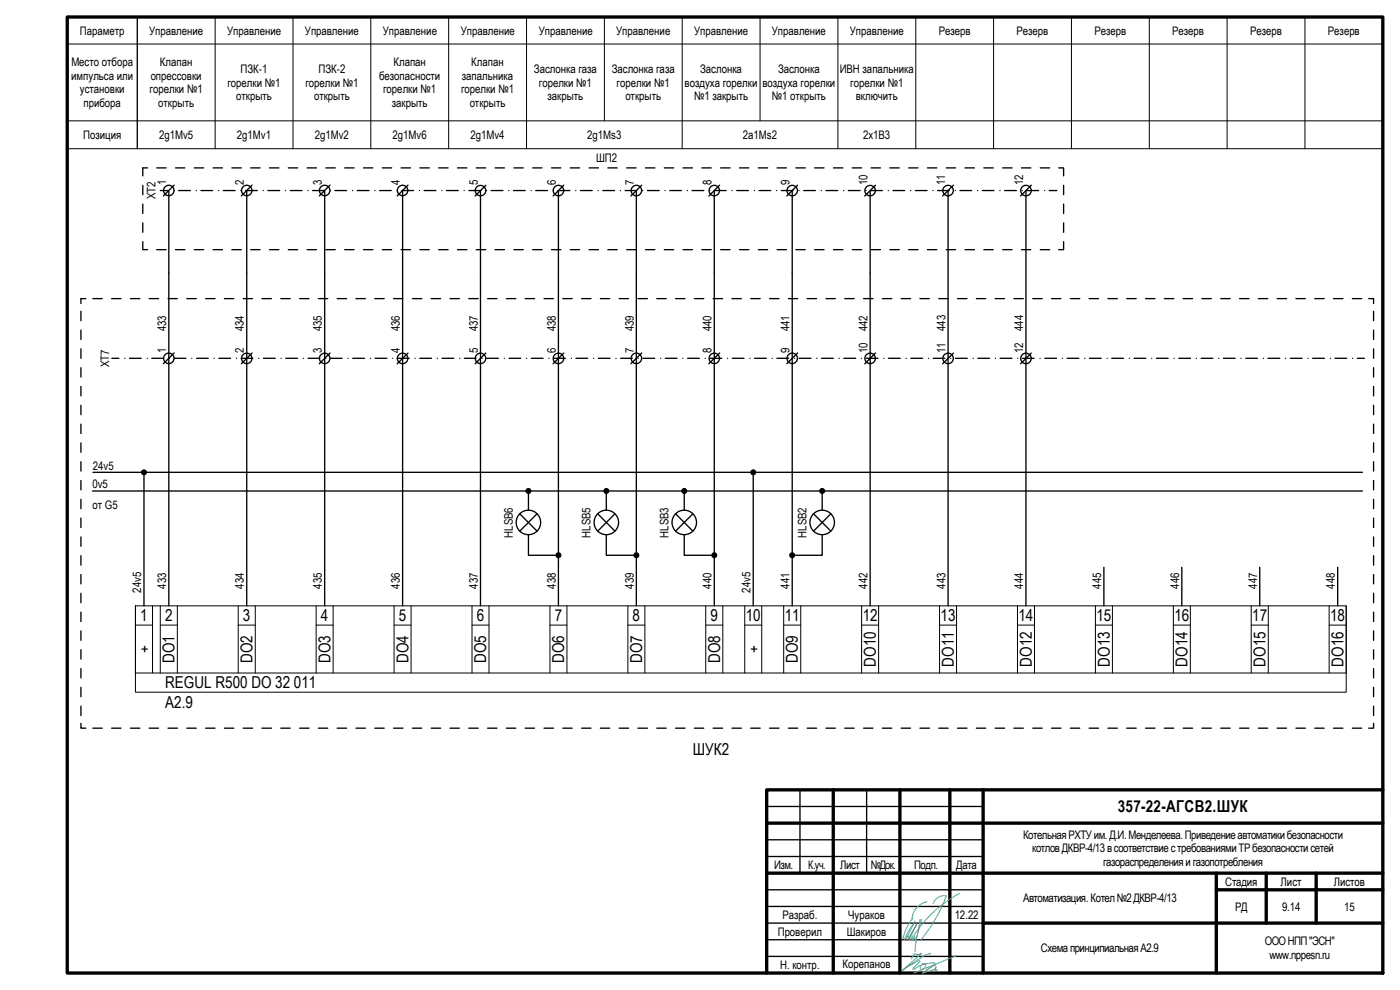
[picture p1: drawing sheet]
<svg xmlns="http://www.w3.org/2000/svg" width="420mm" height="297mm" viewBox="0 0 420 297" stroke-linecap="round" stroke-linejoin="round" font-family="sans-serif">
<g fill="none" stroke="#000" stroke-width=".4">
<path d="M42.9 55.6v2.8M44.3 50.4h-1.4v2.4M47 50.4h2.9M48.1 57.2h2.3M50.7 57.1v124.7M52.2 57.2h.1M52.3 55.5l-3.3 3.3M52.7 50.4h2.8M53.6 57.2h3.5M58.3 50.4h2.8M58.9 57.2h.1M60.3 57.2h3.5"/>
<path d="M64 50.4h2.8M65.6 57.2h.1M67 57.2h3.5M69.6 50.4h2.8M72.3 57.2h.1M73.7 57.2h3.5M74.1 57.1v124.7M75.2 50.4h2.9M75.7 55.5l-3.3 3.3M79 57.2h.1M80.4 57.2h3.5M80.9 50.4h2.8"/>
<path d="M85.7 57.2h.1M86.5 50.4h2.8M87.1 57.2h3.5M92.2 50.4h2.8M92.4 57.2h.1M93.8 57.2h3.5M97.4 57.1v124.7M97.8 50.4h2.8M99 55.5l-3.2 3.3M99.1 57.2h.1M100.5 57.2h3.5M103.5 50.4h2.8"/>
<path d="M105.8 57.2h.1M107.2 57.2h3.5M109.1 50.4h2.8M112.5 57.2h.1M113.9 57.2h3.5M114.7 50.4h2.8M119.2 57.2h.1M120.4 50.4h2.8M120.6 57.2h3.5M120.8 57.1v124.7M122.4 55.5l-3.2 3.3M125.9 57.2h.1"/>
<path d="M126 50.4h2.8M127.3 57.2h3.5M131.6 50.4h2.9M132.6 57.2h.1M134 57.2h3.5M137.3 50.4h2.8M139.3 57.2h.1M140.7 57.2h3.5v124.6M142.9 50.4h2.9M145.8 55.6l-3.2 3.2M146 57.2h.1M147.4 57.2h3.5"/>
<path d="M148.6 50.4h2.8M152.7 57.2h.1M154.1 57.2h3.5M154.2 50.4h2.8M159.4 57.2h.1M159.9 50.4h2.8M160.8 57.2h3.5M165.5 50.4h2.8M166.1 57.2h.1M167.5 57.2h3.5M167.6 57.2v124.6M169.2 55.6l-3.2 3.2"/>
<path d="M171.1 50.4h2.9M172.8 57.2h.1M174.2 57.2h3.5M176.8 50.4h2.8M179.5 57.2h.1M180.9 57.2h3.5M182.4 50.4h2.8M186.2 57.2h.1M187.6 57.2h3.5M188.1 50.4h2.8M191 57.2v124.6M192.6 55.6l-3.3 3.2"/>
<path d="M192.9 57.2h.1M193.7 50.4h2.8M194.3 57.2h3.5M199.4 50.4h2.8M199.6 57.2h.1M201 57.2h3.5M205 50.4h2.8M206.3 57.2h.1M207.7 57.2h3.5M210.6 50.4h2.9M213 57.2h.1M214.4 57.2v124.6"/>
<path d="M214.4 57.2h3.5M216 55.6l-3.3 3.2M216.3 50.4h2.8M219.7 57.2h.1M221.1 57.2h3.5M221.9 50.4h2.8M226.4 57.2h.1M227.6 50.4h2.8M227.8 57.2h3.5M233.1 57.2h.1M233.2 50.4h2.8M234.5 57.2h3.5"/>
<path d="M237.8 57.2v124.6M238.9 50.4h2.8M239.4 55.6l-3.3 3.2M239.8 57.2h.1M241.2 57.2h3.5M244.5 50.4h2.8M246.5 57.2h.1M247.9 57.2h3.5M250.1 50.4h2.9M253.2 57.2h.1M254.6 57.2h3.5M255.8 50.4h2.8"/>
<path d="M259.9 57.2h.1M261.1 57.2v124.6M261.3 57.2h3.5M261.4 50.4h2.8M262.8 55.6l-3.3 3.2M266.6 57.2h.1M267 50.4h2.9M268 57.2h3.5M272.7 50.4h2.8M273.3 57.2h.1M274.7 57.2h3.5M278.3 50.4h2.9"/>
<path d="M280 57.2h.1M281.4 57.2h3.5M284 50.4h2.8M284.5 57.2v124.6M286.1 55.6l-3.2 3.2M286.7 57.2h.1M288.1 57.2h3.5M289.6 50.4h2.8M293.4 57.2h.1M294.8 57.2h3.5M295.3 50.4h2.8M300.1 57.2h.1"/>
<path d="M300.9 50.4h2.8M301.5 57.2h3.5M306.5 50.4h2.9M306.8 57.2h.1M307.9 57.2v124.6M308.2 57.2h3.5M309.5 55.6l-3.2 3.2M312.2 50.4h2.8M313.5 57.2h.1M314.9 57.2h2.3M317.7 50.4h1.5v2.4M319.2 55.6v2.8"/>
<path d="M42.9 61.2v2.9M42.9 66.9v2.8M42.9 72.5v2.4h1.4M47 74.9h2.9M52.7 74.9h2.8M58.3 74.9h2.8M64 74.9h2.8M69.6 74.9h2.8M75.2 74.9h2.9M80.9 74.9h2.8M86.5 74.9h2.8M92.2 74.9h2.8"/>
<path d="M97.8 74.9h2.8M103.5 74.9h2.8M109.1 74.9h2.8M114.7 74.9h2.8M120.4 74.9h2.8M126 74.9h2.8M131.6 74.9h2.9M137.3 74.9h2.8M142.9 74.9h2.9M148.6 74.9h2.8M154.2 74.9h2.8M159.9 74.9h2.8"/>
<path d="M165.5 74.9h2.8M171.1 74.9h2.9M176.8 74.9h2.8M182.4 74.9h2.8M188.1 74.9h2.8M193.7 74.9h2.8M199.4 74.9h2.8M205 74.9h2.8M210.6 74.9h2.9M216.3 74.9h2.8M221.9 74.9h2.8M227.6 74.9h2.8"/>
<path d="M233.2 74.9h2.8M238.9 74.9h2.8M244.5 74.9h2.8M250.1 74.9h2.9M255.8 74.9h2.8M261.4 74.9h2.8M267 74.9h2.9M272.7 74.9h2.8M278.3 74.9h2.9M284 74.9h2.8M289.6 74.9h2.8M295.3 74.9h2.8"/>
<path d="M300.9 74.9h2.8M306.5 74.9h2.9M312.2 74.9h2.8M319.2 72.5v2.4h-1.5M319.2 61.2v2.9M319.2 66.9v2.8M24.3 93.4v2.8M24.3 99v2.9M25.7 89.6h-1.4v1.5M27.9 89.6h2.8M33.5 89.6h2.8M39.1 89.6h2.9"/>
<path d="M44.8 89.6h2.8M50.4 89.6h2.8M56.1 89.6h2.8M61.7 89.6h2.8M67.3 89.6h2.9M73 89.6h2.8M78.6 89.6h2.9M84.3 89.6h2.8M89.9 89.6h2.8M95.6 89.6h2.8M101.2 89.6h2.8M106.8 89.6h2.9"/>
<path d="M112.5 89.6h2.8M118.1 89.6h2.8M123.8 89.6h2.8M129.4 89.6h2.8M135.1 89.6h2.8M140.7 89.6h2.8M146.3 89.6h2.9M152 89.6h2.8M157.6 89.6h2.8M163.3 89.6h2.8M168.9 89.6h2.8M174.6 89.6h2.8"/>
<path d="M180.2 89.6h2.8M185.8 89.6h2.8M191.5 89.6h2.8M197.1 89.6h2.8M202.7 89.6h2.9M208.4 89.6h2.8M214 89.6h2.9M219.7 89.6h2.8M225.3 89.6h2.8M231 89.6h2.8M236.6 89.6h2.8M242.2 89.6h2.9"/>
<path d="M247.9 89.6h2.8M253.5 89.6h2.8M259.2 89.6h2.8M264.8 89.6h2.8M270.5 89.6h2.8M276.1 89.6h2.8M281.7 89.6h2.9M287.4 89.6h2.8M293 89.6h2.8M298.7 89.6h2.8M304.3 89.6h2.8M310 89.6h2.8"/>
<path d="M315.6 89.6h2.8M321.2 89.6h2.9M326.9 89.6h2.8M332.5 89.6h2.8M338.1 89.6h2.9M343.8 89.6h2.8M349.4 89.6h2.9M355.1 89.6h2.8M360.7 89.6h2.8M366.4 89.6h2.8M372 89.6h2.8M377.6 89.6h2.9"/>
<path d="M383.3 89.6h2.8M388.9 89.6h2.8M394.6 89.6h2.8M400.2 89.6h2.8M405.9 89.6h2.8M410.8 89.6h1.4v1.5M412.2 93.4v2.8M412.2 99v2.9M24.3 104.7v2.8M24.3 110.3v2.8M24.3 116v2.8M33.6 107.5h2.1"/>
<path d="M37.5 107.5h.1M38.9 107.5h3.5M44.2 107.5h.1M45.6 107.5h3.5M50.9 107.5h.1M52.3 107.5h3.5M52.3 105.9l-3.3 3.2M57.6 107.5h.1M59 107.5h3.5M64.3 107.5h.1M65.7 107.5h3.5M71 107.5h.1"/>
<path d="M72.4 107.5h3.5M75.7 105.9l-3.3 3.3M77.6 107.5h.1M79.1 107.5h3.5M84.4 107.5h.1M85.8 107.5h3.5M91 107.5h.1M92.5 107.5h3.5M97.8 107.5h.1M99 105.9l-3.2 3.3M99.2 107.5h3.5M104.4 107.5h.1"/>
<path d="M105.9 107.5h3.5M111.2 107.5h.1M112.6 107.5h3.5M117.9 107.5h.1M119.3 107.5h3.5M122.4 105.9l-3.2 3.3M124.6 107.5h.1M126 107.5h3.5M131.3 107.5h.1M132.7 107.5h3.5M138 107.5h.1M139.4 107.5h3.5"/>
<path d="M144.7 107.5h.1M145.8 105.9l-3.2 3.3M146.1 107.5h3.5M151.4 107.5h.1M152.8 107.5h3.5M158.1 107.5h.1M159.5 107.5h3.5M164.7 107.5h.1M166.2 107.5h3.5M169.2 105.9l-3.2 3.3M171.5 107.5h.1M172.9 107.5h3.5"/>
<path d="M178.1 107.5h.1M179.6 107.5h3.5M184.9 107.5h.1M186.3 107.5h3.5M191.5 107.5h.1M192.6 105.9l-3.3 3.2M193 107.5h3.5M198.3 107.5h.1M199.7 107.5h3.5M204.9 107.5h.1M206.4 107.5h3.5M211.7 107.5h.1"/>
<path d="M213.1 107.5h3.5M216 105.9l-3.3 3.3M218.3 107.5h.1M219.8 107.5h3.5M225.1 107.5h.1M226.5 107.5h3.5M231.7 107.5h.1M233.2 107.5h3.5M238.5 107.5h.1M239.4 105.9l-3.3 3.2M239.8 107.5h3.6M245.1 107.5h.1"/>
<path d="M246.6 107.5h3.5M251.9 107.5h.1M253.2 107.5h3.6M258.5 107.5h.1M260 107.5h3.5M262.8 105.9l-3.3 3.3M265.2 107.5h.1M266.7 107.5h3.5M271.9 107.5h.1M273.4 107.5h3.5M278.6 107.5h.1M280.1 107.5h3.5"/>
<path d="M285.3 107.5h.1M286.1 105.9l-3.2 3.3M286.8 107.5h3.5M292 107.5h.1M293.5 107.5h3.5M298.7 107.5h.1M300.2 107.5h3.5M305.4 107.5h.1M306.9 107.5h3.5M309.5 105.9l-3.2 3.3M312.1 107.5h.1M313.6 107.5h3.5"/>
<path d="M318.8 107.5h.1M320.3 107.5h3.5M325.6 107.5h.1M327 107.5h3.5M332.2 107.5h.1M333.7 107.5h3.5M339 107.5h.1M340.3 107.5h3.6M345.6 107.5h.1M347.1 107.5h3.5M352.4 107.5h.1M353.7 107.5h3.6"/>
<path d="M359 107.5h.1M360.5 107.5h3.5M365.7 107.5h.1M367.1 107.5h3.6M372.4 107.5h.1M373.9 107.5h3.5M379.1 107.5h.1M380.5 107.5h3.6M385.8 107.5h.1M387.3 107.5h3.5M392.5 107.5h.1M393.9 107.5h3.6"/>
<path d="M399.2 107.5h.1M400.7 107.5h3.5M405.9 107.5h.1M407.3 107.5h2.2M412.2 104.7v2.8M412.2 110.3v2.8M412.2 116v2.8M24.3 121.6v2.8M24.3 127.3v2.8M24.3 132.9v2.8M24.3 138.5v2.9M412.2 121.6v2.8"/>
<path d="M412.2 127.3v2.8M412.2 132.9v2.8M412.2 138.5v2.9M24.3 144.2v2.8M24.3 149.8v2.8M24.3 155.4v2.9M27.8 147.3h381.1M27.9 141.7h381M43.2 142.5v39.3M156 154.2l5.2 5.2M158.6 148.1v5M161.2 154.2l-5.2 5.2"/>
<path d="M179.4 154.2l5.2 5.2M182 148.1v5M184.6 154.2l-5.2 5.2M202.7 154.2l5.3 5.2M205.3 148.1v5M208 154.2l-5.3 5.2M226 142.5v39.3M244.1 154.2l5.3 5.2M246.7 148.1v5M249.4 154.2l-5.3 5.2M412.2 144.2v2.8M412.2 149.8v2.8"/>
<path d="M412.2 155.4v2.9M24.3 161.1v2.8M24.3 166.7v2.9M24.3 172.4v2.8M24.3 178v2.8M158.6 160.4v6.2h8.2M182 160.4v6.2h8.2M205.3 160.4v6.2h8.3M246.7 160.4v6.2h-8.2M331.3 170.2v11.6M354.7 170.2v11.6M378.1 170.2v11.6"/>
<path d="M401.5 170.2v11.6M412.2 161.1v2.8M412.2 166.7v2.9M412.2 172.4v2.8M412.2 178v2.8M24.3 183.7v2.8M24.3 189.3v2.8M24.3 194.9v2.9M412.2 183.7v2.8M412.2 189.3v2.8M412.2 194.9v2.9M24.3 217v1.5h1.4"/>
<path d="M24.3 200.6v2.8M24.3 206.2v2.8M24.3 211.9v2.8M27.9 218.5h2.8M33.5 218.5h2.8M39.1 218.5h2.9M44.8 218.5h2.8M50.4 218.5h2.8M56.1 218.5h2.8M61.7 218.5h2.8M67.3 218.5h2.9M73 218.5h2.8"/>
<path d="M78.6 218.5h2.9M84.3 218.5h2.8M89.9 218.5h2.8M95.6 218.5h2.8M101.2 218.5h2.8M106.8 218.5h2.9M112.5 218.5h2.8M118.1 218.5h2.8M123.8 218.5h2.8M129.4 218.5h2.8M135.1 218.5h2.8M140.7 218.5h2.8"/>
<path d="M146.3 218.5h2.9M152 218.5h2.8M157.6 218.5h2.8M163.3 218.5h2.8M168.9 218.5h2.8M174.6 218.5h2.8M180.2 218.5h2.8M185.8 218.5h2.8M191.5 218.5h2.8M197.1 218.5h2.8M202.7 218.5h2.9M208.4 218.5h2.8"/>
<path d="M214 218.5h2.9M219.7 218.5h2.8M225.3 218.5h2.8M231 218.5h2.8M236.6 218.5h2.8M242.2 218.5h2.9M247.9 218.5h2.8M253.5 218.5h2.8M259.2 218.5h2.8M264.8 218.5h2.8M270.5 218.5h2.8M276.1 218.5h2.8"/>
<path d="M281.7 218.5h2.9M287.4 218.5h2.8M293 218.5h2.8M298.7 218.5h2.8M304.3 218.5h2.8M310 218.5h2.8M315.6 218.5h2.8M321.2 218.5h2.9M326.9 218.5h2.8M332.5 218.5h2.8M338.1 218.5h2.9M343.8 218.5h2.8"/>
<path d="M349.4 218.5h2.9M355.1 218.5h2.8M360.7 218.5h2.8M366.4 218.5h2.8M372 218.5h2.8M377.6 218.5h2.9M383.3 218.5h2.8M388.9 218.5h2.8M394.6 218.5h2.8M400.2 218.5h2.8M405.9 218.5h2.8M412.2 217v1.5h-1.4"/>
<path d="M412.2 200.6v2.8M412.2 206.2v2.8M412.2 211.9v2.8M240.1 237v25M250.1 237v55M260.1 237v25M270.1 237v55M285.1 237v55M295.1 237v55M415 237h-184.9v55M230.1 247h184.9M230.1 242h65"/>
<path d="M230.1 252h65M230.1 257h65M230.1 262h184.9M230.1 267h65M230.1 272h65M365 262v30M365 267h50M380 262v15M395 262v15M415 277h-184.9M230.1 287h65M230.1 282h65"/>
<circle cx="50.7" cy="57.1" r="1.57"/>
<circle cx="74" cy="57.1" r="1.57"/>
<circle cx="97.4" cy="57.1" r="1.57"/>
<circle cx="120.8" cy="57.1" r="1.57"/>
<circle cx="144.2" cy="57.2" r="1.57"/>
<circle cx="167.6" cy="57.2" r="1.58"/>
<circle cx="191" cy="57.2" r="1.58"/>
<circle cx="214.4" cy="57.2" r="1.57"/>
<circle cx="237.7" cy="57.2" r="1.57"/>
<circle cx="261.1" cy="57.2" r="1.57"/>
<circle cx="284.5" cy="57.2" r="1.57"/>
<circle cx="307.9" cy="57.2" r="1.58"/>
<circle cx="50.7" cy="107.5" r="1.57"/>
<circle cx="74.1" cy="107.5" r="1.57"/>
<circle cx="97.4" cy="107.5" r="1.57"/>
<circle cx="120.8" cy="107.5" r="1.57"/>
<circle cx="144.2" cy="107.5" r="1.57"/>
<circle cx="167.6" cy="107.5" r="1.58"/>
<circle cx="191" cy="107.5" r="1.58"/>
<circle cx="214.4" cy="107.5" r="1.57"/>
<circle cx="237.7" cy="107.5" r="1.57"/>
<circle cx="261.1" cy="107.5" r="1.57"/>
<circle cx="284.5" cy="107.5" r="1.57"/>
<circle cx="307.9" cy="107.5" r="1.58"/>
<circle cx="158.6" cy="156.8" r="3.7"/>
<circle cx="182" cy="156.8" r="3.7"/>
<circle cx="205.4" cy="156.8" r="3.7"/>
<circle cx="246.8" cy="156.8" r="3.7"/>
</g>
<g fill="none" stroke="#000" stroke-width=".3">
<path d="M20.2 13.2h394.8M41.2 5.1v39.5M64.6 5.1v39.5M87.9 5.1v39.5M111.3 5.1v39.5M134.7 5.1v39.5M158 5.1v39.5M181.4 5.1v31.2M204.7 5.1v39.5M228.1 5.1v31.2M251.5 5.1v39.5M274.8 5.1v39.5"/>
<path d="M298.2 5.1v39.5M321.6 5.1v39.5M344.9 5.1v39.5M368.3 5.1v39.5M391.6 5.1v39.5M415 5.1v39.5h-394.8M20.2 36.3h394.8M40.6 181.8v20.1h363.4v-20.1M40.6 187.6h5.2M40.6 181.8h363.4v25.9h-363.4zM45.8 181.8v20.1M48.1 187.6h5.1"/>
<path d="M48.1 181.8v20.1M53.2 181.8v20.1M71.5 187.6h5.1M71.5 181.8v20.1M76.6 181.8v20.1M94.9 187.6h5.1M94.9 181.8v20.1M100 181.8v20.1M118.3 187.6h5.1M118.3 181.8v20.1M123.4 181.8v20.1M141.7 187.6h5.1"/>
<path d="M141.7 181.8v20.1M146.8 181.8v20.1M165 187.6h5.1M165 181.8v20.1M170.1 181.8v20.1M188.4 187.6h5.1M188.4 181.8v20.1M193.5 181.8v20.1M211.8 187.6h5.1M211.8 181.8v20.1M216.9 181.8v20.1M223.5 187.6h5.1"/>
<path d="M223.5 181.8v20.1M228.6 181.8v20.1M235.2 187.6h5.1M235.2 181.8v20.1M240.3 181.8v20.1M258.6 187.6h5.1M258.6 181.8v20.1M263.7 181.8v20.1M282 187.6h5.1M282 181.8v20.1M287.1 181.8v20.1M305.4 187.6h5.1"/>
<path d="M305.4 181.8v20.1M310.5 181.8v20.1M328.7 187.6h5.2M328.7 181.8v20.1M333.9 181.8v20.1M352.1 187.6h5.1M352.1 181.8v20.1M357.2 181.8v20.1M375.5 181.8v20.1M375.5 187.6h5.1M380.6 181.8v20.1M398.9 181.8v20.1"/>
<path d="M398.9 187.6h5.1"/>
<circle cx="43.2" cy="141.7" r=".75"/>
<circle cx="158.6" cy="147.3" r=".75"/>
<circle cx="182" cy="147.3" r=".75"/>
<circle cx="205.4" cy="147.3" r=".75"/>
<circle cx="226.1" cy="141.7" r=".75"/>
<circle cx="246.7" cy="147.3" r=".75"/>
<circle cx="167.6" cy="166.6" r=".75"/>
<circle cx="191" cy="166.6" r=".75"/>
<circle cx="214.4" cy="166.6" r=".75"/>
<circle cx="237.7" cy="166.6" r=".75"/>
</g>
<g fill="none" stroke="#3dad99" stroke-width=".3">
<path d="M274 275.5a13 13 0 0 0-3 6.4M274.2 277.2a15 15 0 0 0-2.7 4.8M274.6 276.3l-2.7 5.6M275.6 279.6l-.7 2.9-.3 3M276.1 275.9l-.5 3.7M276.5 275.8l-.9 3.8M278.2 270.6a5.6 5.6 0 0 0-4.5 5.5M280.1 271.1a3.5 3.5 0 0 1 3.9-2.3 42.7 42.7 0 0 1-7.7 13.2M288 268a38.6 38.6 0 0 0-13.8 12.8M271.9 290.3l4-2.1 .1 .4-2 2.2h.3l2.1-1.3-.2 1 .1 .3 .3 .1 .8-.5a.66 .66 0 0 0 .4-1 .66 .66 0 0 0-1.1 0l3.4-.5h.5v.3l-3.7 2.8M272.2 281l.5 .1 .2 .6M272.9 281.9l2.3-4.7-2.8 4.8"/>
<path d="M273.6 281.6l-.2 .4M274 280.8a.64 .64 0 0 1 .2 .7 .64 .64 0 0 1-.6 .4zM274.1 281.6l-.7 .4M274.3 281l-.1 1.1M275.3 280.4l-.7 1.7M277 292l3.2-2.3a.46 .46 0 0 1 .5 0 .46 .46 0 0 1 .2 .6l-.3 .6 .3 .4a.26 .26 0 0 0 .3-.3 .26 .26 0 0 0-.4-.2l-4 1.2M279.3 286.2l-1.9 .5-6.5 4.4 5.7-5.1a1.59 1.59 0 0 1-2 .1l-1.2 1.6M287 286.8l-12.8 5.2"/>
</g>
<g fill="none" stroke="#000" stroke-width="1">
<path d="M20.2 5.1h394.8v286.9h-394.8zM250.1 237v55M270.1 237v55M285.1 237v55M295.1 237v55M415 237h-184.9v55M230.1 247h184.9M230.1 262h184.9M295.1 277h119.9M365 262v30M365 267h50M380 262v15"/>
<path d="M395 262v15"/>
</g>
<g fill="#000">
<circle cx="43.2" cy="141.7" r=".75"/>
<circle cx="158.6" cy="147.3" r=".75"/>
<circle cx="182" cy="147.3" r=".75"/>
<circle cx="205.4" cy="147.3" r=".75"/>
<circle cx="226.1" cy="141.7" r=".75"/>
<circle cx="246.7" cy="147.3" r=".75"/>
<circle cx="167.6" cy="166.6" r=".75"/>
<circle cx="191" cy="166.6" r=".75"/>
<circle cx="214.4" cy="166.6" r=".74"/>
<circle cx="237.7" cy="166.6" r=".75"/>
</g>
<g font-size="4.9">
<text x="42.1" y="186.4">1</text>
<text x="49.5" y="186.4">2</text>
<text x="72.9" y="186.4">3</text>
<text x="96.3" y="186.4">4</text>
<text x="119.7" y="186.4">5</text>
<text x="143.1" y="186.4">6</text>
<text x="166.5" y="186.4">7</text>
<text x="189.9" y="186.4">8</text>
<text x="213.2" y="186.4">9</text>
<text x="223.8" y="186.4">10</text>
<text x="235.5" y="186.4">11</text>
<text x="258.9" y="186.4">12</text>
<text x="282.3" y="186.4">13</text>
<text x="305.7" y="186.4">14</text>
<text x="329" y="186.4">15</text>
<text x="352.4" y="186.4">16</text>
<text x="375.8" y="186.4">17</text>
<text x="399.2" y="186.4">18</text>
<text x="44.9" y="195.9" transform="rotate(-90 44.9 195.9)">+</text>
<text x="227.8" y="195.9" transform="rotate(-90 227.8 195.9)">+</text>
<text x="52.4" y="198.9" transform="rotate(-90 52.4 198.9)">DO1</text>
<text x="75.8" y="198.9" transform="rotate(-90 75.8 198.9)">DO2</text>
<text x="99.2" y="198.9" transform="rotate(-90 99.2 198.9)">DO3</text>
<text x="122.6" y="198.9" transform="rotate(-90 122.6 198.9)">DO4</text>
<text x="146" y="198.9" transform="rotate(-90 146 198.9)">DO5</text>
<text x="169.3" y="198.9" transform="rotate(-90 169.3 198.9)">DO6</text>
<text x="192.7" y="198.9" transform="rotate(-90 192.7 198.9)">DO7</text>
<text x="216.1" y="198.9" transform="rotate(-90 216.1 198.9)">DO8</text>
<text x="239.5" y="198.9" transform="rotate(-90 239.5 198.9)">DO9</text>
<text x="262.9" y="200" transform="rotate(-90 262.9 200)">DO10</text>
<text x="286.3" y="200" transform="rotate(-90 286.3 200)">DO11</text>
<text x="309.7" y="200" transform="rotate(-90 309.7 200)">DO12</text>
<text x="333" y="200" transform="rotate(-90 333 200)">DO13</text>
<text x="356.4" y="200" transform="rotate(-90 356.4 200)">DO14</text>
<text x="379.8" y="200" transform="rotate(-90 379.8 200)">DO15</text>
<text x="403.2" y="200" transform="rotate(-90 403.2 200)">DO16</text>
<text x="49.6" y="206.5">REGUL R500 DO 32 011</text>
<text x="49.6" y="212.3">A2.9</text>
<text x="208" y="226.4">ШУК2</text>
<text x="335.5" y="243.7">357-22-АГСВ2.ШУК</text>
</g>
<g font-size="3.5">
<text x="24" y="10.4">Параметр</text>
<text x="44.8" y="10.4">Управление</text>
<text x="68.1" y="10.4">Управление</text>
<text x="91.5" y="10.4">Управление</text>
<text x="114.9" y="10.4">Управление</text>
<text x="138.3" y="10.4">Управление</text>
<text x="161.7" y="10.4">Управление</text>
<text x="184.9" y="10.4">Управление</text>
<text x="208.3" y="10.4">Управление</text>
<text x="231.7" y="10.4">Управление</text>
<text x="255" y="10.4">Управление</text>
<text x="281.7" y="10.4">Резерв</text>
<text x="305.1" y="10.4">Резерв</text>
<text x="328.4" y="10.4">Резерв</text>
<text x="351.8" y="10.4">Резерв</text>
<text x="375.2" y="10.4">Резерв</text>
<text x="398.5" y="10.4">Резерв</text>
<text x="21.4" y="23.9">импульса или</text>
<text x="21.4" y="19.8">Место отбора</text>
<text x="45.2" y="23.9">опрессовки</text>
<text x="48" y="19.8">Клапан</text>
<text x="72.2" y="21.9">ПЗК-1</text>
<text x="95.6" y="21.9">ПЗК-2</text>
<text x="113.8" y="23.9">безопасности</text>
<text x="118.1" y="19.8">Клапан</text>
<text x="138.6" y="23.9">запальника</text>
<text x="141.4" y="19.8">Клапан</text>
<text x="160.2" y="21.9">Заслонка газа</text>
<text x="183.6" y="21.9">Заслонка газа</text>
<text x="210.1" y="21.9">Заслонка</text>
<text x="233.5" y="21.9">Заслонка</text>
<text x="252" y="21.9">ИВН запальника</text>
<text x="24" y="28">установки</text>
<text x="44.9" y="28">горелки №1</text>
<text x="68.3" y="26">горелки №1</text>
<text x="91.6" y="26">горелки №1</text>
<text x="115" y="28">горелки №1</text>
<text x="138.4" y="28">горелки №1</text>
<text x="161.7" y="26">горелки №1</text>
<text x="185.1" y="26">горелки №1</text>
<text x="205.5" y="26">воздуха горелки</text>
<text x="228.8" y="26">воздуха горелки</text>
<text x="255.2" y="26">горелки №1</text>
<text x="25.1" y="32.2">прибора</text>
<text x="47.5" y="32.2">открыть</text>
<text x="70.9" y="30.1">открыть</text>
<text x="94.2" y="30.1">открыть</text>
<text x="117.6" y="32.2">закрыть</text>
<text x="141" y="32.2">открыть</text>
<text x="164.3" y="30.1">закрыть</text>
<text x="187.7" y="30.1">открыть</text>
<text x="208.3" y="30.1">№1 закрыть</text>
<text x="231.6" y="30.1">№1 открыть</text>
<text x="256.8" y="30.1">включить</text>
<text x="24.9" y="41.7">Позиция</text>
<text x="47.7" y="41.7">2g1Mv5</text>
<text x="71.1" y="41.7">2g1Mv1</text>
<text x="94.5" y="41.7">2g1Mv2</text>
<text x="117.8" y="41.7">2g1Mv6</text>
<text x="141.2" y="41.7">2g1Mv4</text>
<text x="176.2" y="41.7">2g1Ms3</text>
<text x="223" y="41.7">2a1Ms2</text>
<text x="259" y="41.7">2x1B3</text>
<text x="178.9" y="48.6">ШП2</text>
<text x="46.7" y="59.8" transform="rotate(-90 46.7 59.8)">XT2</text>
<text x="49.8" y="55.6" transform="rotate(-90 49.8 55.6)">1</text>
<text x="73.2" y="55.6" transform="rotate(-90 73.2 55.6)">2</text>
<text x="96.6" y="55.6" transform="rotate(-90 96.6 55.6)">3</text>
<text x="120" y="55.6" transform="rotate(-90 120 55.6)">4</text>
<text x="143.4" y="55.6" transform="rotate(-90 143.4 55.6)">5</text>
<text x="166.8" y="55.6" transform="rotate(-90 166.8 55.6)">6</text>
<text x="190.2" y="55.6" transform="rotate(-90 190.2 55.6)">7</text>
<text x="213.5" y="55.6" transform="rotate(-90 213.5 55.6)">8</text>
<text x="236.9" y="55.6" transform="rotate(-90 236.9 55.6)">9</text>
<text x="260.3" y="55.6" transform="rotate(-90 260.3 55.6)">10</text>
<text x="283.7" y="55.6" transform="rotate(-90 283.7 55.6)">11</text>
<text x="307.1" y="55.6" transform="rotate(-90 307.1 55.6)">12</text>
<text x="49.8" y="99.4" transform="rotate(-90 49.8 99.4)">433</text>
<text x="73.2" y="99.4" transform="rotate(-90 73.2 99.4)">434</text>
<text x="96.6" y="99.4" transform="rotate(-90 96.6 99.4)">435</text>
<text x="120" y="99.4" transform="rotate(-90 120 99.4)">436</text>
<text x="143.4" y="99.4" transform="rotate(-90 143.4 99.4)">437</text>
<text x="166.8" y="99.4" transform="rotate(-90 166.8 99.4)">438</text>
<text x="190.2" y="99.4" transform="rotate(-90 190.2 99.4)">439</text>
<text x="213.5" y="99.4" transform="rotate(-90 213.5 99.4)">440</text>
<text x="236.9" y="99.4" transform="rotate(-90 236.9 99.4)">441</text>
<text x="260.3" y="99.4" transform="rotate(-90 260.3 99.4)">442</text>
<text x="283.7" y="99.4" transform="rotate(-90 283.7 99.4)">443</text>
<text x="307.1" y="99.4" transform="rotate(-90 307.1 99.4)">444</text>
<text x="49.8" y="105.9" transform="rotate(-90 49.8 105.9)">1</text>
<text x="73.2" y="105.9" transform="rotate(-90 73.2 105.9)">2</text>
<text x="96.6" y="105.9" transform="rotate(-90 96.6 105.9)">3</text>
<text x="120" y="106" transform="rotate(-90 120 106)">4</text>
<text x="143.4" y="105.9" transform="rotate(-90 143.4 105.9)">5</text>
<text x="166.8" y="106" transform="rotate(-90 166.8 106)">6</text>
<text x="190.2" y="105.9" transform="rotate(-90 190.2 105.9)">7</text>
<text x="213.5" y="105.9" transform="rotate(-90 213.5 105.9)">8</text>
<text x="236.9" y="105.9" transform="rotate(-90 236.9 105.9)">9</text>
<text x="260.3" y="105.9" transform="rotate(-90 260.3 105.9)">10</text>
<text x="283.7" y="106" transform="rotate(-90 283.7 106)">11</text>
<text x="307.1" y="106" transform="rotate(-90 307.1 106)">12</text>
<text x="32.8" y="110.2" transform="rotate(-90 32.8 110.2)">XT7</text>
<text x="27.9" y="140.9">24v5</text>
<text x="27.7" y="146.5">0v5</text>
<text x="27.7" y="152.7">от G5</text>
<text x="153.9" y="161.3" transform="rotate(-90 153.9 161.3)">HLSB6</text>
<text x="177.3" y="161.3" transform="rotate(-90 177.3 161.3)">HLSB5</text>
<text x="200.6" y="161.3" transform="rotate(-90 200.6 161.3)">HLSB3</text>
<text x="242" y="161.3" transform="rotate(-90 242 161.3)">HLSB2</text>
<text x="42.4" y="177.8" transform="rotate(-90 42.4 177.8)">24v5</text>
<text x="49.8" y="176.7" transform="rotate(-90 49.8 176.7)">433</text>
<text x="73.2" y="176.7" transform="rotate(-90 73.2 176.7)">434</text>
<text x="96.6" y="176.7" transform="rotate(-90 96.6 176.7)">435</text>
<text x="120" y="176.7" transform="rotate(-90 120 176.7)">436</text>
<text x="143.4" y="176.7" transform="rotate(-90 143.4 176.7)">437</text>
<text x="166.8" y="176.7" transform="rotate(-90 166.8 176.7)">438</text>
<text x="190.2" y="176.7" transform="rotate(-90 190.2 176.7)">439</text>
<text x="213.5" y="176.7" transform="rotate(-90 213.5 176.7)">440</text>
<text x="225.2" y="177.8" transform="rotate(-90 225.2 177.8)">24v5</text>
<text x="236.9" y="176.7" transform="rotate(-90 236.9 176.7)">441</text>
<text x="260.3" y="176.7" transform="rotate(-90 260.3 176.7)">442</text>
<text x="283.7" y="176.7" transform="rotate(-90 283.7 176.7)">443</text>
<text x="307.1" y="176.7" transform="rotate(-90 307.1 176.7)">444</text>
<text x="330.5" y="176.7" transform="rotate(-90 330.5 176.7)">445</text>
<text x="353.9" y="176.7" transform="rotate(-90 353.9 176.7)">446</text>
<text x="377.2" y="176.7" transform="rotate(-90 377.2 176.7)">447</text>
<text x="400.6" y="176.7" transform="rotate(-90 400.6 176.7)">448</text>
<text x="307.1" y="251.6">КотельнаяРХТУим.Д.И.Менделеева.Приведениеавтоматикибезопасности</text>
<text x="309.8" y="255.7">котловДКВР-4/13всоответствиестребованиямиТРбезопасностисетей</text>
<text x="232.4" y="260.7">Изм.</text>
<text x="242.6" y="260.7">К.уч.</text>
<text x="252.2" y="260.7">Лист</text>
<text x="261.4" y="260.7">№Док.</text>
<text x="274.4" y="260.7">Подп.</text>
<text x="287" y="260.7">Дата</text>
<text x="331.1" y="259.8">газораспределенияигазопотребления</text>
<text x="367.7" y="265.7">Стадия</text>
<text x="384.3" y="265.7">Лист</text>
<text x="400.3" y="265.7">Листов</text>
<text x="234.8" y="275.8">Разраб.</text>
<text x="254.6" y="275.7">Чураков</text>
<text x="286.5" y="275.8">12.22</text>
<text x="307" y="270.7">Автоматизация. Котел№2ДКВР-4/13</text>
<text x="370.7" y="273.2">РД</text>
<text x="384.8" y="273.2">9.14</text>
<text x="403.4" y="273.2">15</text>
<text x="233.4" y="280.7">Проверил</text>
<text x="254.1" y="280.7">Шакиров</text>
<text x="312.4" y="285.7">СхемапринципиальнаяА2.9</text>
<text x="379.5" y="283.6">ОООНПП&quot;ЭСН&quot;</text>
<text x="380.9" y="287.8">www.nppesn.ru</text>
<text x="234.1" y="290.6">Н. контр.</text>
<text x="252.9" y="290.6">Корепанов</text>
</g>
</svg>
